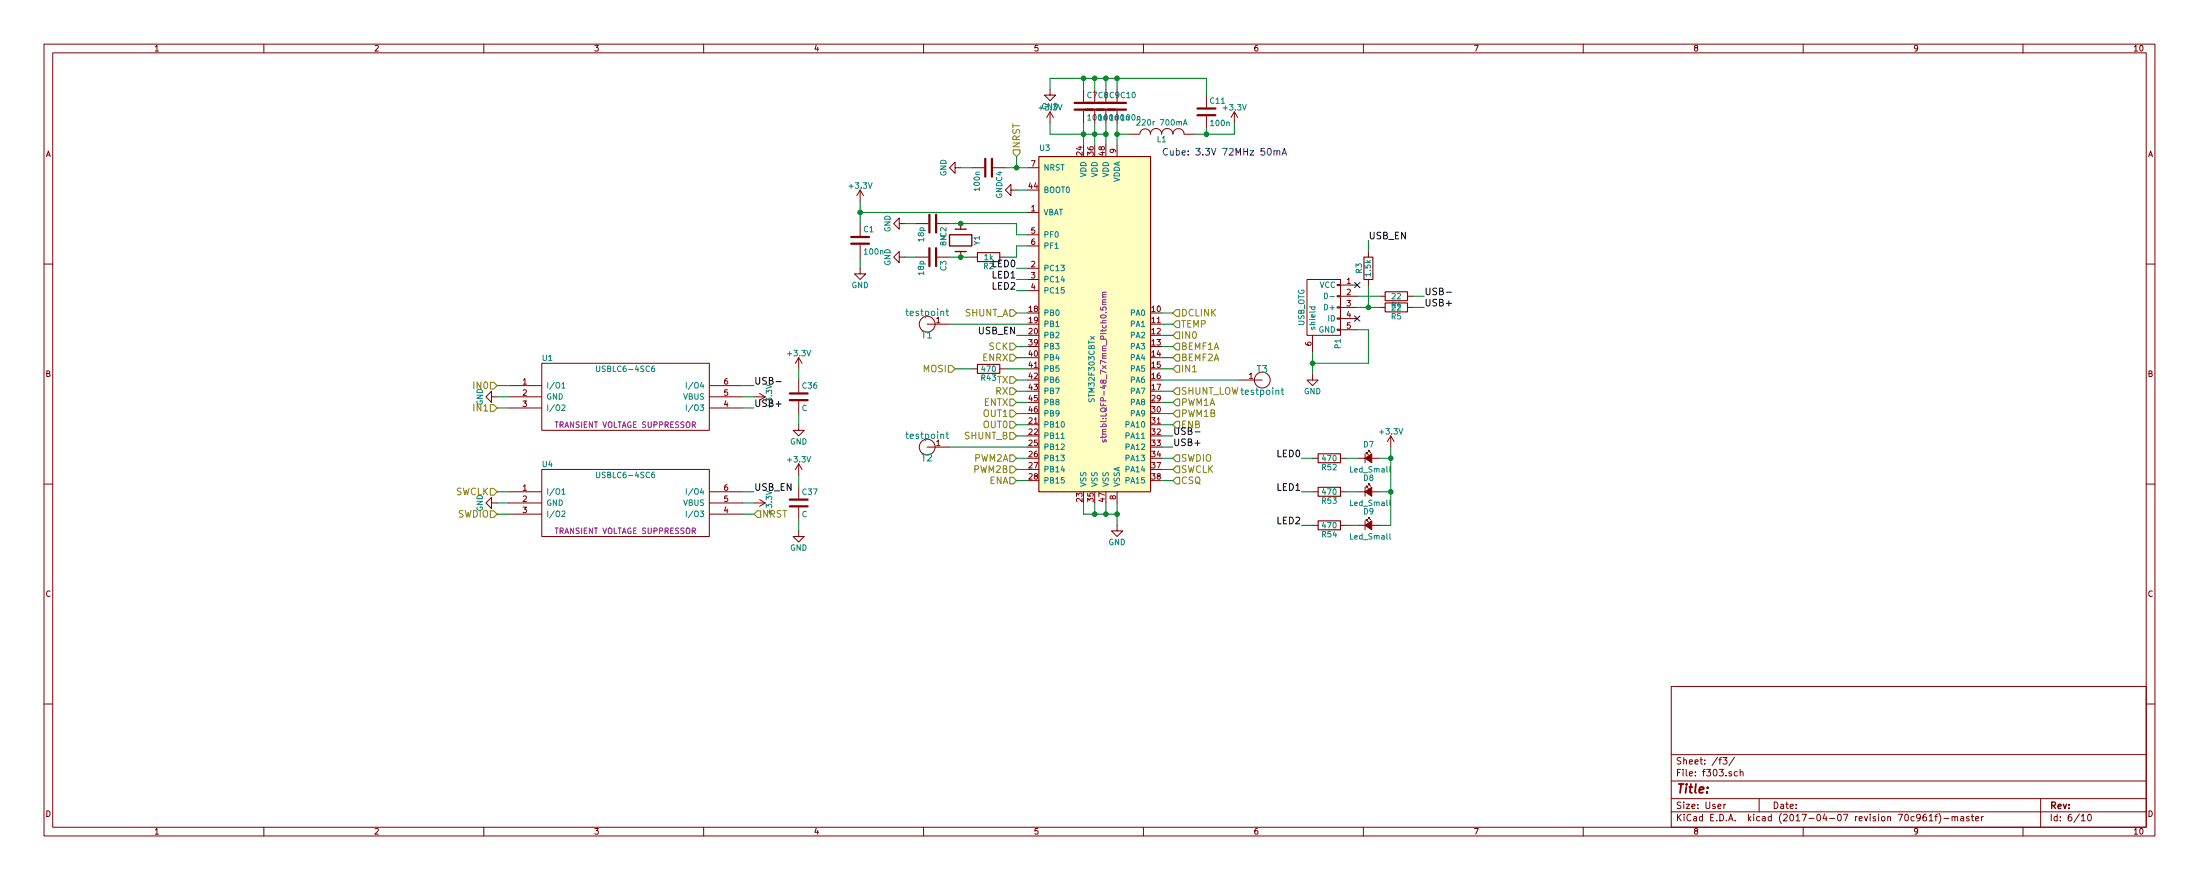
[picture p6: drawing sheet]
<svg xmlns="http://www.w3.org/2000/svg" width="500mm" height="200mm" viewBox="0 0 500 200" stroke-linecap="round" stroke-linejoin="round" font-family="sans-serif">
<g fill="none" stroke="#840000" stroke-width=".23">
<path d="M10 10h480v180h-480zM12 12h476v176h-476zM60 10v2M110 10v2M160 10v2M210 10v2M260 10v2M310 10v2M360 10v2M410 10v2M460 10v2M217.2 38.1v-1.2l-1.3 1.2 1.3 1.3v-1.3h1.2"/>
<path d="M221 38.1h2.8M225.8 38.1h2.8M233.7 38.1h2.5M238.8 20.3v1.3h1.2l-1.2 1.3-1.3-1.3h1.3M238.8 25.4l-.8 1.3M238.8 25.4v2.6M238.8 25.4l.7 1.3M246.4 20.3v2.8M246.4 25.2v2.8M248.9 20.3v2.8M248.9 25.2v2.8M251.5 20.3v2.8"/>
<path d="M251.5 25.2v2.8M254 20.3v2.8M254 25.2v2.8M254 33v2.6M256.5 30.5h2.6M259.2 30.5a1.22 1.22 0 0 1 1.2-1.2 1.22 1.22 0 0 1 1.2 1.2M261.6 30.5a1.3 1.3 0 0 1 1.3-1.3 1.3 1.3 0 0 1 1.3 1.3M264.1 30.5a1.3 1.3 0 0 1 1.3-1.3 1.3 1.3 0 0 1 1.3 1.3 1.27 1.27 0 0 1 1.3-1.3 1.27 1.27 0 0 1 1.2 1.3M269.2 30.5h2.6M274.3 21.6v2.8M274.3 26.4v2.8M280.7 25.4l-.8 1.3"/>
<path d="M280.7 25.4v2.6M280.7 25.4l.7 1.3M195.6 43.2v2.5M195.6 50.8v2.8M195.6 55.7v2.7M195.6 43.2l-.8 1.3M195.6 43.2l.7 1.3M204.5 50.8v-1.2l-1.3 1.2 1.3 1.3v-1.3h1.2M204.5 58.4v-1.2l-1.3 1.2 1.3 1.3v-1.3h1.2M208.3 50.8h2.8M208.3 58.4h2.8M213.1 50.8h2.8"/>
<path d="M213.1 58.4h2.8M218.4 50.8v1.3M218.4 57.2v1.2M221 58.4h1.2M227.3 58.4h1.3M229.9 43.2v-1.3l-1.3 1.3 1.3 1.3v-1.3h1.2M233.7 48.3h2.5M233.7 53.4h2.5M233.7 55.9h2.5M311.1 57.2v1.2M10 60h2M195.6 61v1.3h1.2l-1.2 1.2-1.3-1.2h1.3"/>
<path d="M210.8 73.7h5.1M233.7 61h2.5M233.7 63.5h2.5M233.7 66.1h2.5M297.2 63.5h7.6v12.7h-7.6zM298.4 76.2v3.8M304 64.7h.8v.2h-.8zM304 67.2h.8v.3h-.8zM304 69.7h.8v.3h-.8zM304 72.3h.8v.2h-.8zM304 74.8h.8v.3h-.8zM304.8 64.8h3.8"/>
<path d="M304.8 67.3h3.8M304.8 69.9h3.8M304.8 72.4h3.8M304.8 75h3.8M311.1 63.5v1.3M313.7 67.3h1.3M313.7 69.9h1.3M320 67.3h1.3M320 69.9h1.3M488 60h2M111.8 90.2v-1.3l-1.3 1.3 1.3 1.3v-1.3h1.2M115.6 87.7h7.6"/>
<path d="M115.6 90.2h7.6M115.6 92.7h7.6M123.2 82.6h38.1v15.2h-38.1zM161.3 87.7h7.6M161.3 90.2h7.6M161.3 92.7h7.6M172.7 89.4l1.3 .8M181.6 96.5v1.3h1.3l-1.3 1.3-1.3-1.3h1.3M181.6 81.3v2.5M181.6 86.4v2.8M181.6 91.2v2.8M181.6 81.3l-.8 1.3"/>
<path d="M181.6 81.3l.8 1.3M221 83.8h1.2M227.3 83.8h1.3M281.9 86.4h5.1M298.4 85.1v1.3h1.3l-1.3 1.3-1.2-1.3h1.2M316.2 99.1l-.7 1.3M316.2 99.1v2.5M316.2 99.1l.8 1.3M10 110h2M111.8 114.3v-1.2l-1.3 1.2 1.3 1.3v-1.3h1.2M115.6 111.8h7.6M115.6 114.3h7.6"/>
<path d="M115.6 116.9h7.6M123.2 106.7h38.1v15.2h-38.1zM161.3 111.8h7.6M161.3 114.3h7.6M161.3 116.9h7.6M171.4 114.3h2.6M172.7 113.6l1.3 .7M174 114.3l-1.3 .8M181.6 105.4v2.6M181.6 110.5v2.8M181.6 115.3v2.8M181.6 105.4l-.8 1.3"/>
<path d="M181.6 105.4l.8 1.3M210.8 101.6h5.1M254 119.4v1.3h1.3l-1.3 1.2-1.3-1.2h1.3M254 111.8v2.5M298.4 104.2h1.3M298.4 111.8h1.3M298.4 119.4h1.3M304.8 104.2h1.3M304.8 111.8h1.3M304.8 119.4h1.3M308.6 104.2h1.8M308.6 111.8h1.8"/>
<path d="M308.6 119.4h1.8M310.4 103.1v2.1M310.4 110.8v2M310.4 118.4v2M310.6 103.1v-.2h.3h-.3l.5 .5M310.6 110.8v-.3h.3h-.3l.5 .5M310.6 118.4v-.3h.3h-.3l.5 .5M311.1 102.6v-.2h.3h-.3l.6 .5M311.1 110.3v-.3h.3h-.3l.6 .5M311.1 117.9v-.3h.3h-.3l.6 .5M311.9 104.2h1.8M311.9 111.8h1.8"/>
<path d="M311.9 119.4h1.8M488 110h2M181.6 120.7v1.2h1.3l-1.3 1.3-1.3-1.3h1.3M380 156h108v32h-108zM10 160h2M380 177.5h108M380 171.5h108M390.8 172.7h.6M391.4 172.2l-.3 .2v1.3M391.8 172.2h.9l-.5 .6 .4 .1v.7l-.2 .1-.6-.1M394.4 172.1l-1.3 1.9M395 175.5l-.4-.1-.3 .3 .1 .6h.6"/>
<path d="M395.7 175.5h.6v.9M395.7 174.9v1.5M488 160h2M60 188v2M110 188v2M160 188v2M210 188v2M260 188v2M310 188v2M360 188v2M380 184.5h108M380 181.5h108"/>
<path d="M392 182.8v1M392.4 182.8l-.4 .3M400 181.5v3M410 188v2M436.7 185.7l-.3 .3h-.5l-.1-.3 .1-.5 .5-.1 .3 .3-.3 1.1-.5 .1M437.9 185.1h-.3l-.3 .3-.1 .9 .3 .3 .5-.1-.1-.8h-.4l-.3 .3M438.7 185.5l.4-.4v1.5M438.7 186.6h.8M439.9 185.6h.6M440.5 185.1l-.3 .2v1.3M440.9 184.9a1.71 1.71 0 0 1 0 2.3M442 186h1.2"/>
<path d="M443.9 185.7h.5l.1 .9M443.9 185.6v1M444.5 185.8l.2-.2 .4 .1v.9M445.9 185.7h.5l.1 .9M446.5 186h-.5l-.2 .2 .2 .4 .5-.1M447.7 185.7l-.3-.1-.3 .2 .1 .2 .5 .2v.3h-.6M448.2 185.6h.6M448.4 185.1v1.3l.4 .2M449.2 186.1l.7-.1v-.3l-.5-.1-.2 .2 .1 .7h.6M450.6 185.6v1M451 185.6l-.4 .3M460 188v2"/>
<path d="M464 181.5v6.5M473.3 185.5l.4-.4v1.5M473.3 186.6h.8M474.8 185.2l.3-.1a.81 .81 0 0 1 .5 .7 .81 .81 0 0 1-.5 .8l-.3-.1-.1-.5z"/>
<circle cx="210.8" cy="73.7" r="1.8"/>
<circle cx="287" cy="86.4" r="1.8"/>
<circle cx="210.8" cy="101.6" r="1.8"/>
</g>
<g fill="none" stroke="#840000" stroke-width=".51">
<path d="M224 36.1v4.1M225.6 36.1v4.1M244.3 24.9h11.7M244.3 23.4h11.7M272.3 26.2h4.1M272.3 24.7h4.1M193.5 55.4h4.1M193.5 53.9h4.1M211.3 48.8v4.1M211.3 56.4v4.1M212.9 48.8v4.1M212.9 56.4v4.1"/>
<path d="M179.6 91h4M179.6 89.4h4M179.6 115.1h4M179.6 113.6h4"/>
</g>
<path d="M215.9 53.4h5.1v2.5h-5.1zM217.2 52.1h2.5M217.2 57.2h2.5" fill="none" stroke="#840000" stroke-width=".3"/>
<path d="M288.3 33.9l.2-.2a.81 .81 0 0 1 .6 .8 .81 .81 0 0 1-.6 .8l-.3-.6zM289.7 34.4l.6-.1v1M289.7 34.2v1.1M290.3 34.4l.3-.2 .3 .1 .1 1M291.5 35.3l.5-1.6 .5 1.6M291.7 34.8h.7" fill="none" stroke="#0000c2" stroke-width=".23"/>
<g fill="none" stroke="#008484" stroke-width=".23">
<path d="M236.2 24.5h1M240.6 23.7l.4 1.3 .5-1.3M258.5 27.3l.5-.1 .2 .3-.8 .9h.8M269.1 28.4l.4-1.2 .4 1.2M269.2 28.1h.6M215.1 70.7h.6M215.3 70.2v1.3l.4 .3M297.7 69.7h1.3M298.2 69.7v.4l.2 .2 .6-.1v-.5M301.2 66.6a.64 .64 0 0 1 .7 .7 .64 .64 0 0 1-.7 .6zM302.4 67.4h1M318.1 68.7l-.3 .8h.7"/>
<path d="M127.8 87.3l.3-.4v1.3M127.8 92.2l.4-.2 .3 .4-.8 .9h.8M127.8 88.2h.7M135.6 83.2v1l.3 .3 .5-.3v-1M148.8 83.2l-.4 .1-.2 .4v.6l.6 .1v-.7h-.4l-.2 .2M156.1 86.9v1.3M156.1 92v1.3M157.6 92l-1.1 1.6M157.6 86.9l-1.1 1.6M158 92.2l.2-.2 .5 .2 .1 .7-.2 .3-.4 .1-.2-.2zM159.2 92h.8l-.4 .5 .3 .1v.6l-.2 .1-.5-.1M215.1 98.7h.6"/>
<path d="M215.3 98.2v1.3l.4 .2M241.3 99.6h.7M291.3 88.7h.6M291.5 88.2v1.3l.4 .2M127.8 111.4l.3-.3v1.2M127.8 116.3l.4-.1 .3 .3-.8 .9h.8M127.8 112.3h.7M135.6 107.3v1.1l.3 .2 .5-.2v-1.1M148.8 107.3l-.4 .1-.2 .5v.6h.6v-.6l-.4-.1-.2 .3M156.1 111.1v1.2M156.1 116.2v1.2M157.6 116.1l-1.1 1.6"/>
<path d="M157.6 111l-1.1 1.6M158 116.3l.2-.1 .5 .1 .1 .7-.2 .4h-.4l-.2-.2zM159.2 116.2h.8l-.4 .4 .3 .2v.5l-.2 .1-.5-.1M316 106v1.1l.2 .2M316 113.7v1.1l.2 .1M316 121.3v1.1l.2 .2"/>
</g>
<g fill="none" stroke="#848400" stroke-width=".25">
<path d="M230.4 34.1h1.5v.7l-.8 .8-.7-.8zM229.6 70.4h.8l.7 .7-.7 .8h-.8zM229.6 78h.8l.7 .8-.7 .7h-.8zM267.5 70.4h.7v1.5h-.7l-.8-.8zM267.5 72.9h.7v1.5h-.7l-.8-.7zM267.5 75.5h.7v1.5h-.7l-.8-.8zM267.5 78h.7v1.5h-.7l-.8-.7zM111.5 86.9h.8l.7 .8-.7 .7h-.8zM111.5 92h.8l.7 .7-.7 .8h-.8zM215.6 83.1h.8l.8 .7-.8 .8h-.8zM229.6 98.3h.8l.7 .8-.7 .7h-.8zM229.6 90.7h.8l.7 .8-.7 .7h-.8z"/>
<path d="M229.6 85.6h.8l.7 .8-.7 .7h-.8zM229.6 88.2h.8l.7 .7-.7 .8h-.8zM229.6 80.5h.8l.7 .8-.7 .8h-.8zM229.6 95.8h.8l.7 .7-.7 .8h-.8zM229.6 93.2h.8l.7 .8-.7 .8h-.8zM267.5 88.2h.7v1.5h-.7l-.8-.8zM267.5 80.5h.7v1.6h-.7l-.8-.8zM267.5 83.1h.7v1.5h-.7l-.8-.8zM267.5 90.7h.7v1.5h-.7l-.8-.7zM267.5 93.2h.7v1.6h-.7l-.8-.8zM267.5 95.8h.7v1.5h-.7l-.8-.8zM111.5 111h.8l.7 .8-.7 .7h-.8z"/>
<path d="M111.5 116.1h.8l.7 .8-.7 .7h-.8zM171.4 116.9l.8-.8h.8v1.5h-.8zM229.6 108.5h.8l.7 .7-.7 .8h-.8zM229.6 103.4h.8l.7 .8-.7 .7h-.8zM229.6 105.9h.8l.7 .8-.7 .8h-.8zM267.5 103.4h.7v1.5h-.7l-.8-.7zM267.5 105.9h.7v1.6h-.7l-.8-.8zM267.5 108.5h.7v1.5h-.7l-.8-.8z"/>
</g>
<g fill="none" stroke="#008400" stroke-width=".23">
<path d="M246.4 17.8v2.5M248.9 17.8v2.5M251.5 17.8v2.5M254 17.8v2.5M218.4 38.1h2.6M228.6 38.1h5.1M231.1 35.6v2.5M238.8 20.3v-2.5h35.5v3.8M238.8 28v2.5h12.7M246.4 28v5M248.9 28v5M251.5 28v5"/>
<path d="M254 28v5M254 30.5h2.5M274.3 29.2v1.3M280.7 28v2.5h-8.9M195.6 45.7v5.1M195.6 58.4v2.6M195.6 48.3h38.1M205.7 58.4h2.6M205.7 50.8h2.6M215.9 50.8h15.2v2.6h2.6M215.9 58.4h5.1M231.1 43.2h2.6"/>
<path d="M233.7 55.9h-2.6v2.5h-2.5M311.1 54.6v2.6M215.9 73.7h17.8M231.1 61h2.6M231.1 63.5h2.6M231.1 66.1h2.6M231.1 71.1h2.6M231.1 76.2h2.6M231.1 78.8h2.6M264.2 73.7h2.5M264.2 71.1h2.5M264.2 76.2h2.5"/>
<path d="M264.2 78.8h2.5M308.6 75h2.5v7.6h-12.7M308.6 69.9h5.1M308.6 67.3h5.1M311.1 64.8v5.1M321.3 69.9h2.5M321.3 67.3h2.5M113 87.7h2.6M113 90.2h2.6M113 92.7h2.6M168.9 87.7h2.5M168.9 90.2h2.5"/>
<path d="M168.9 92.7h2.5M181.6 83.8v2.6M181.6 94v2.5M217.2 83.8h3.8M228.6 83.8h5.1M231.1 99.1h2.6M231.1 86.4h2.6M231.1 81.3h2.6M231.1 88.9h2.6M231.1 91.5h2.6M231.1 94h2.6M231.1 96.5h2.6"/>
<path d="M264.2 99.1h2.5M264.2 86.4h17.7M264.2 81.3h2.5M264.2 83.8h2.5M264.2 88.9h2.5M264.2 91.5h2.5M264.2 94h2.5M264.2 96.5h2.5M298.4 80v5.1M113 116.9h2.6M113 111.8h2.6M113 114.3h2.6"/>
<path d="M168.9 116.9h2.5M168.9 111.8h2.5M168.9 114.3h2.5M181.6 108v2.5M181.6 118.1v2.6M215.9 101.6h17.8M231.1 104.2h2.6M231.1 106.7h2.6M231.1 109.2h2.6M246.4 114.3v2.6h7.6M248.9 114.3v2.6M251.5 114.3v2.6"/>
<path d="M254 114.3v5.1M264.2 104.2h2.5M264.2 106.7h2.5M264.2 101.6h2.5M264.2 109.2h2.5M295.9 104.2h2.5M295.9 119.4h2.5M295.9 111.8h2.5M306.1 104.2h2.5M306.1 119.4h2.5M306.1 111.8h2.5M313.7 104.2h2.5"/>
<path d="M313.7 111.8h2.5M316.2 101.6v17.8h-2.5"/>
</g>
<g fill="#008400" stroke="#008400" stroke-width=".25">
<circle cx="231.1" cy="38.1" r=".51"/>
<circle cx="218.4" cy="50.8" r=".51"/>
<circle cx="218.4" cy="58.4" r=".51"/>
<circle cx="195.6" cy="48.3" r=".51"/>
<circle cx="251.5" cy="30.5" r=".51"/>
<circle cx="248.9" cy="30.5" r=".51"/>
<circle cx="246.4" cy="30.5" r=".51"/>
<circle cx="251.5" cy="17.8" r=".51"/>
<circle cx="248.9" cy="17.8" r=".51"/>
<circle cx="246.4" cy="17.8" r=".51"/>
<circle cx="254" cy="116.9" r=".51"/>
<circle cx="248.9" cy="116.9" r=".51"/>
<circle cx="251.5" cy="116.9" r=".51"/>
<circle cx="254" cy="30.5" r=".51"/>
<circle cx="254" cy="17.8" r=".51"/>
<circle cx="274.3" cy="30.5" r=".51"/>
<circle cx="298.4" cy="82.6" r=".51"/>
<circle cx="311.1" cy="69.9" r=".51"/>
<circle cx="316.2" cy="111.8" r=".51"/>
<circle cx="316.2" cy="104.2" r=".51"/>
</g>
<path d="M236.2 35.6h25.4v76.2h-25.4zM222.2 57.4h5.1v2.1h-5.1zM310.1 58.4h2.1v5.1h-2.1zM315 66.3h5v2.1h-5zM315 68.9h5v2h-5zM222.2 82.8h5.1v2.1h-5.1zM299.7 103.1h5.1v2.1h-5.1zM299.7 110.8h5.1v2h-5.1zM299.7 118.4h5.1v2h-5.1z" fill="none" stroke="#840000" stroke-width=".25"/>
<path d="M308 64.2l1.2 1.2M308 71.8l1.2 1.2M309.2 64.2l-1.2 1.2M309.2 71.8l-1.2 1.2" fill="none" stroke="#000084" stroke-width=".23"/>
<path d="M236.2 35.6h25.4v76.2h-25.4z" fill="#ffffc2" stroke="#ffffc2" stroke-width=".23"/>
<path d="M250.7 69.2h.8M250.7 67.5h.8M251.5 68.7h-.8l.1 .5M251.5 68.1l-.8 .1v.3l.2 .2M251.5 67h-.8l.1 .5M251.5 66.4l-.8 .1v.3l.2 .2M250.7 99.1v.5M250.7 100v.3l.2 .2 .1-.1 .2-.4h.3v.5M251.5 99.1l-.2 .3h-1.1" fill="none" stroke="#840084" stroke-width=".23"/>
<g fill="#840000" stroke="#840000" stroke-width=".23">
<path d="M310.4 104.2l1.5-1.1v2.1z"/>
<path d="M310.4 111.8l1.5-1v2z"/>
<path d="M310.4 119.4l1.5-1v2z"/>
</g>
<path d="M328.9 66.4h1.1M176.5 86.7h1.1M271.7 98.2h1.2" fill="none" stroke="#000" stroke-width=".23"/>
<text font-size="2.8" fill="#840000" x="381" y="180.3">Title:</text>
<g font-size="2.1" fill="#848400">
<text x="231.9" y="33.8" transform="rotate(-90 231.9 33.8)">NRST</text>
<text x="219.3" y="71.9">SHUNT_A</text>
<text x="268.5" y="71.9">DCLINK</text>
<text x="268.5" y="74.4">TEMP</text>
<text x="268.5" y="77">IN0</text>
<text x="223.5" y="82.1">ENRX</text>
<text x="224.9" y="79.5">SCK</text>
<text x="268.5" y="79.5">BEMF1A</text>
<text x="268.5" y="82.1">BEMF2A</text>
<text x="107.9" y="88.4">IN0</text>
<text x="210" y="84.6">MOSI</text>
<text x="226.4" y="89.7">RX</text>
<text x="226.6" y="87.1">TX</text>
<text x="268.5" y="84.6">IN1</text>
<text x="107.9" y="93.5">IN1</text>
<text x="223.7" y="92.2">ENTX</text>
<text x="223.7" y="94.8">OUT1</text>
<text x="268.5" y="92.2">PWM1A</text>
<text x="268.5" y="94.8">PWM1B</text>
<text x="219.3" y="99.8">SHUNT_B</text>
<text x="223.7" y="97.3">OUT0</text>
<text x="268.5" y="97.3">ENB</text>
<text x="221.5" y="104.9">PWM2A</text>
<text x="221.5" y="107.5">PWM2B</text>
<text x="268.5" y="104.9">SWDIO</text>
<text x="268.5" y="107.5">SWCLK</text>
<text x="103.5" y="112.5">SWCLK</text>
<text x="224.9" y="110">ENA</text>
<text x="268.5" y="110">CSQ</text>
<text x="104.1" y="117.6">SWDIO</text>
<text x="173.2" y="117.6">NRST</text>
</g>
<text font-size="2.1" fill="#0000c2" x="264.2" y="35.3">Cube: 3.3V 72MHz 50mA</text>
<g font-size="2.1">
<text x="311.1" y="54.4">USB_EN</text>
<text x="225.7" y="65.8">LED2</text>
<text x="225.7" y="63.3">LED1</text>
<text x="225.7" y="60.7">LED0</text>
<text x="323.8" y="67.1">USB-</text>
<text x="323.8" y="69.6">USB+</text>
<text x="222.5" y="76">USB_EN</text>
<text x="171.4" y="87.4">USB-</text>
<text x="171.4" y="92.5">USB+</text>
<text x="266.7" y="98.8">USB-</text>
<text x="266.7" y="101.4">USB+</text>
<text x="290.5" y="103.9">LED0</text>
<text x="171.4" y="111.5">USB_EN</text>
<text x="290.5" y="111.5">LED1</text>
<text x="290.5" y="119.2">LED2</text>
</g>
<g font-size="2.1" fill="#008484">
<text x="206.3" y="71.8">testpoint</text>
<text x="209.5" y="76.9">T1</text>
<text x="268.5" y="89.7">SHUNT_LOW testpoint</text>
<text x="285.8" y="84.7">T3</text>
<text x="206.3" y="99.8">testpoint</text>
<text x="209.5" y="104.9">T2</text>
</g>
<g font-size="2.1" fill="#840000">
<text x="381" y="173.8">Sheet: /f3/</text>
<text x="381" y="176.5">File: f303.sch</text>
<text x="381" y="183.9">Size: User</text>
<text x="403" y="183.9">Date:</text>
<text x="466" y="183.9">Rev:</text>
<text x="381" y="186.7">KiCad E.D.A. kicad (2017-04-07 revision 70c961f)-master</text>
<text x="466" y="186.7">Id: 6/10</text>
</g>
<g font-size="1.8" fill="#840000">
<text x="35" y="11.7">1</text>
<text x="85" y="11.7">2</text>
<text x="135" y="11.7">3</text>
<text x="185" y="11.7">4</text>
<text x="235" y="11.7">5</text>
<text x="285" y="11.7">6</text>
<text x="335" y="11.7">7</text>
<text x="385" y="11.7">8</text>
<text x="435" y="11.7">9</text>
<text x="485" y="11.7">10</text>
<text x="10.4" y="35.7">A</text>
<text x="246.1" y="35.3" transform="rotate(-90 246.1 35.3)">24</text>
<text x="248.7" y="35.3" transform="rotate(-90 248.7 35.3)">36</text>
<text x="251.2" y="35.3" transform="rotate(-90 251.2 35.3)">48</text>
<text x="253.7" y="34.8" transform="rotate(-90 253.7 34.8)">9</text>
<text x="488.4" y="35.7">A</text>
<text x="234.5" y="37.9">7</text>
<text x="234" y="43">44</text>
<text x="234.5" y="48">1</text>
<text x="234.5" y="53.1">5</text>
<text x="234.5" y="55.7">6</text>
<text x="234.5" y="60.7">2</text>
<text x="234.5" y="63.3">3</text>
<text x="234.5" y="65.8">4</text>
<text x="306.2" y="64.5">1</text>
<text x="234" y="70.9">18</text>
<text x="261.9" y="70.9">10</text>
<text x="306.2" y="67.1">2</text>
<text x="306.2" y="69.6">3</text>
<text x="212.9" y="73.4">1</text>
<text x="234" y="76">20</text>
<text x="234" y="73.4">19</text>
<text x="261.9" y="73.4">11</text>
<text x="261.9" y="76">12</text>
<text x="306.2" y="72.2">4</text>
<text x="306.2" y="74.7">5</text>
<text x="234" y="81.1">40</text>
<text x="234" y="83.6">41</text>
<text x="234" y="78.5">39</text>
<text x="261.9" y="78.5">13</text>
<text x="261.9" y="81.1">14</text>
<text x="261.9" y="83.6">15</text>
<text x="298.2" y="78.6" transform="rotate(-90 298.2 78.6)">6</text>
<text x="10.4" y="85.6">B</text>
<text x="118.9" y="87.4">1</text>
<text x="118.9" y="89.9">2</text>
<text x="164.6" y="89.9">5</text>
<text x="164.6" y="87.4">6</text>
<text x="234" y="86.1">42</text>
<text x="234" y="88.7">43</text>
<text x="261.9" y="86.1">16</text>
<text x="261.9" y="88.7">17</text>
<text x="284" y="86.1">1</text>
<text x="488.4" y="85.6">B</text>
<text x="118.9" y="92.5">3</text>
<text x="164.6" y="92.5">4</text>
<text x="234" y="91.2">45</text>
<text x="234" y="93.8">46</text>
<text x="261.9" y="93.8">30</text>
<text x="261.9" y="91.2">29</text>
<text x="212.9" y="101.4">1</text>
<text x="234" y="96.3">21</text>
<text x="234" y="98.8">22</text>
<text x="234" y="101.4">25</text>
<text x="261.9" y="96.3">31</text>
<text x="261.9" y="98.8">32</text>
<text x="261.9" y="101.4">33</text>
<text x="234" y="103.9">26</text>
<text x="234" y="106.5">27</text>
<text x="261.9" y="103.9">34</text>
<text x="261.9" y="106.5">37</text>
<text x="118.9" y="111.5">1</text>
<text x="164.6" y="111.5">6</text>
<text x="234" y="109">28</text>
<text x="253.7" y="113.5" transform="rotate(-90 253.7 113.5)">8</text>
<text x="261.9" y="109">38</text>
<text x="118.9" y="114.1">2</text>
<text x="118.9" y="116.6">3</text>
<text x="164.6" y="116.6">4</text>
<text x="164.6" y="114.1">5</text>
<text x="246.1" y="114" transform="rotate(-90 246.1 114)">23</text>
<text x="248.7" y="114" transform="rotate(-90 248.7 114)">35</text>
<text x="251.2" y="114" transform="rotate(-90 251.2 114)">47</text>
<text x="10.4" y="135.7">C</text>
<text x="488.4" y="135.7">C</text>
<text x="10.4" y="185.6">D</text>
<text x="488.4" y="185.6">D</text>
<text x="35" y="189.7">1</text>
<text x="85" y="189.7">2</text>
<text x="135" y="189.7">3</text>
<text x="185" y="189.7">4</text>
<text x="235" y="189.7">5</text>
<text x="285" y="189.7">6</text>
<text x="335" y="189.7">7</text>
<text x="385" y="189.7">8</text>
<text x="435" y="189.7">9</text>
<text x="485" y="189.7">10</text>
</g>
<g font-size="1.8" fill="#008484">
<text x="247.2" y="22.3">C7C8C9 C10</text>
<text x="275.2" y="23.6">C11</text>
<text x="236.8" y="24.8">GND</text>
<text x="247.5" y="27.4">100n</text>
<text x="252.6" y="27.4">100n</text>
<text x="255.1" y="27.4">100n</text>
<text x="259.2" y="28.5">220r 700mA</text>
<text x="275.4" y="28.7">100n</text>
<text x="278.3" y="25.1">+3.3V</text>
<text x="236.4" y="34.3">U3</text>
<text x="263.1" y="32.3">L1</text>
<text x="215.2" y="40.1" transform="rotate(-90 215.2 40.1)">GND</text>
<text x="237.2" y="38.8">NRST</text>
<text x="247" y="40.3" transform="rotate(-90 247 40.3)">VDD</text>
<text x="249.6" y="40.3" transform="rotate(-90 249.6 40.3)">VDD</text>
<text x="252.1" y="40.3" transform="rotate(-90 252.1 40.3)">VDD</text>
<text x="254.6" y="41.6" transform="rotate(-90 254.6 41.6)">VDDA</text>
<text x="193.2" y="42.9">+3.3V</text>
<text x="222.8" y="43.2" transform="rotate(-90 222.8 43.2)">100n</text>
<text x="227.9" y="45.2" transform="rotate(-90 227.9 45.2)">GNDC4</text>
<text x="237.2" y="43.8">BOOT0</text>
<text x="196.4" y="52.8">C1</text>
<text x="202.5" y="52.8" transform="rotate(-90 202.5 52.8)">GND</text>
<text x="237.2" y="48.9">VBAT</text>
<text x="196.7" y="57.9">100n</text>
<text x="210.1" y="54.8" transform="rotate(-90 210.1 54.8)">18p</text>
<text x="215.2" y="55.9" transform="rotate(-90 215.2 55.9)">8MC2</text>
<text x="222.8" y="55.7" transform="rotate(-90 222.8 55.7)">Y1</text>
<text x="223.8" y="59.1">1k</text>
<text x="237.2" y="54">PF0</text>
<text x="237.2" y="56.5">PF1</text>
<text x="193.6" y="65.5">GND</text>
<text x="202.5" y="60.4" transform="rotate(-90 202.5 60.4)">GND</text>
<text x="210.1" y="62.5" transform="rotate(-90 210.1 62.5)">18p</text>
<text x="215.2" y="61.5" transform="rotate(-90 215.2 61.5)">C3</text>
<text x="223.7" y="61.2">R2</text>
<text x="237.2" y="61.6">PC13</text>
<text x="237.2" y="64.2">PC14</text>
<text x="300.1" y="65.4">VCC</text>
<text x="309.7" y="62.1" transform="rotate(-90 309.7 62.1)">R3</text>
<text x="311.7" y="62.7" transform="rotate(-90 311.7 62.7)">1.5k</text>
<text x="237.2" y="66.7">PC15</text>
<text x="237.2" y="71.8">PB0</text>
<text x="257.2" y="71.8">PA0</text>
<text x="301.5" y="70.5">D+</text>
<text x="316.5" y="68">22</text>
<text x="316.5" y="70.6">22</text>
<text x="237.2" y="76.9">PB2</text>
<text x="237.2" y="74.3">PB1</text>
<text x="257.2" y="74.3">PA1</text>
<text x="257.2" y="76.9">PA2</text>
<text x="296.6" y="74.1" transform="rotate(-90 296.6 74.1)">USB_OTG</text>
<text x="299.1" y="75.2" transform="rotate(-90 299.1 75.2)">shield</text>
<text x="299.8" y="75.6">GND</text>
<text x="302" y="73.1">ID</text>
<text x="316.4" y="72.6">R5</text>
<text x="123.4" y="82">U1</text>
<text x="179.3" y="81">+3.3V</text>
<text x="237.2" y="81.9">PB4</text>
<text x="237.2" y="79.4">PB3</text>
<text x="257.2" y="79.4">PA3</text>
<text x="257.2" y="81.9">PA4</text>
<text x="304.9" y="79.2" transform="rotate(-90 304.9 79.2)">P1</text>
<text x="124.2" y="88.3">I/O1</text>
<text x="136.2" y="84.5">USBLC6-4SC6</text>
<text x="157" y="88.3">I/O4</text>
<text x="182.5" y="88.3">C36</text>
<text x="223.2" y="86.6">R43</text>
<text x="223.3" y="84.5">470</text>
<text x="237.2" y="84.5">PB5</text>
<text x="237.2" y="87">PB6</text>
<text x="237.2" y="89.6">PB7</text>
<text x="257.2" y="84.5">PA5</text>
<text x="257.2" y="87">PA6</text>
<text x="257.2" y="89.6">PA7</text>
<text x="296.5" y="89.6">GND</text>
<text x="109.8" y="92.2" transform="rotate(-90 109.8 92.2)">GND</text>
<text x="124.2" y="90.8">GND</text>
<text x="124.2" y="93.4">I/O2</text>
<text x="155.4" y="90.8">VBUS</text>
<text x="182.3" y="93.4">C</text>
<text x="237.2" y="92.1">PB8</text>
<text x="237.2" y="94.6">PB9</text>
<text x="248.9" y="91.1" transform="rotate(-90 248.9 91.1)">STM32F303CBTx</text>
<text x="257.2" y="94.6">PA9</text>
<text x="257.2" y="92.1">PA8</text>
<text x="179.7" y="101">GND</text>
<text x="237.2" y="97.2">PB10</text>
<text x="237.2" y="99.7">PB11</text>
<text x="256.2" y="97.2">PA10</text>
<text x="256.2" y="99.7">PA11</text>
<text x="310.1" y="101.7">D7</text>
<text x="313.9" y="98.8">+3.3V</text>
<text x="123.4" y="106.2">U4</text>
<text x="179.3" y="105.1">+3.3V</text>
<text x="237.2" y="102.3">PB12</text>
<text x="237.2" y="104.8">PB13</text>
<text x="237.2" y="107.3">PB14</text>
<text x="256.2" y="102.3">PA12</text>
<text x="256.2" y="104.8">PA13</text>
<text x="256.2" y="107.3">PA14</text>
<text x="300.6" y="106.9">R52</text>
<text x="300.8" y="104.9">470</text>
<text x="307.2" y="107.4">Led_Small</text>
<text x="124.2" y="112.4">I/O1</text>
<text x="136.2" y="108.7">USBLC6-4SC6</text>
<text x="157" y="112.4">I/O4</text>
<text x="182.5" y="112.5">C37</text>
<text x="237.2" y="109.9">PB15</text>
<text x="247" y="110.8" transform="rotate(-90 247 110.8)">VSS</text>
<text x="249.6" y="110.8" transform="rotate(-90 249.6 110.8)">VSS</text>
<text x="252.1" y="110.8" transform="rotate(-90 252.1 110.8)">VSS</text>
<text x="254.6" y="110.8" transform="rotate(-90 254.6 110.8)">VSSA</text>
<text x="256.2" y="109.9">PA15</text>
<text x="300.8" y="112.5">470</text>
<text x="310.1" y="109.3">D8</text>
<text x="109.8" y="116.3" transform="rotate(-90 109.8 116.3)">GND</text>
<text x="124.2" y="115">GND</text>
<text x="124.2" y="117.5">I/O2</text>
<text x="155.4" y="115">VBUS</text>
<text x="175.6" y="116.7" transform="rotate(-90 175.6 116.7)">+3.3V</text>
<text x="182.3" y="117.6">C</text>
<text x="300.6" y="114.5">R53</text>
<text x="307.2" y="115">Led_Small</text>
<text x="310.1" y="116.9">D9</text>
<text x="179.7" y="125.2">GND</text>
<text x="252" y="123.9">GND</text>
<text x="300.6" y="122.1">R54</text>
<text x="300.8" y="120.1">470</text>
<text x="307.2" y="122.6">Led_Small</text>
</g>
<text font-size="1.8" x="175.6" y="92.5" transform="rotate(-90 175.6 92.5)">+3.3V</text>
<g font-size="1.8" fill="#840084">
<text x="126.3" y="97.2">TRANSIENT VOLTAGE SUPPRESSOR</text>
<text x="251.6" y="98.7" transform="rotate(-90 251.6 98.7)">stmbl:LQFP-48_7x7mm_Pitch0.5mm</text>
<text x="126.3" y="121.4">TRANSIENT VOLTAGE SUPPRESSOR</text>
</g>
</svg>
